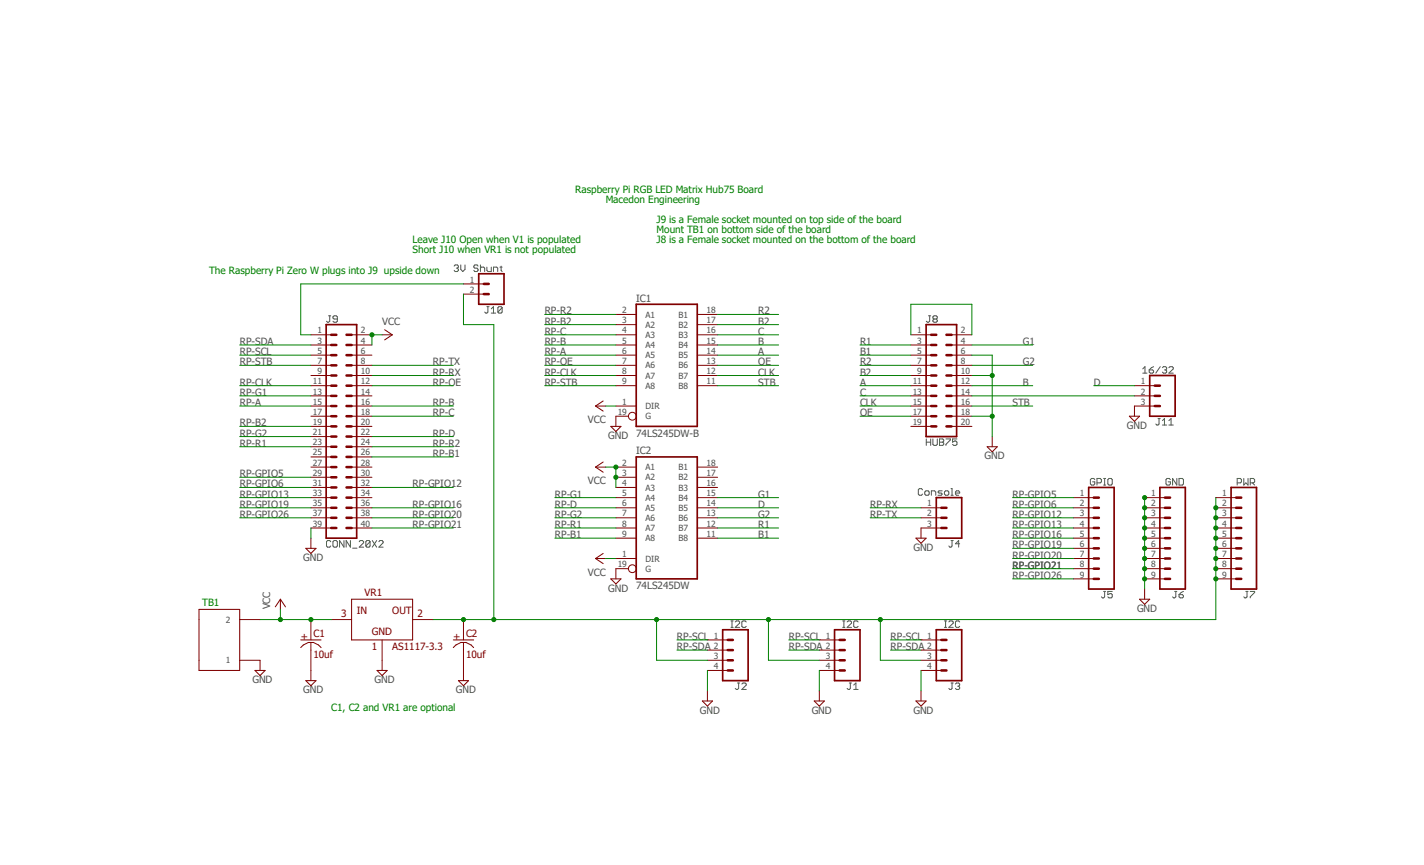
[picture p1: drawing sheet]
<svg xmlns="http://www.w3.org/2000/svg" width="356mm" height="216mm" viewBox="0 0 356 216" stroke-linecap="round" stroke-linejoin="round" font-family="sans-serif">
<path d="M49.6 45.6l264.9 133.1M314.5 45.6l-264.9 133.1" fill="none" stroke="#fff" stroke-width=".25"/>
<g fill="none" stroke="#505050" stroke-width=".25">
<path d="M82 78.8h.6M82.3 78.8v1.4l-.3 .2-.5-.2M84.2 79.6h-.8l-.3-.2v-.3l.3-.3h.5l.3 .3v1.1l-.3 .2h-.5l-.3-.2M113.4 66.4l.3-.3h.5l.3 .3-.3 .5M114 66.9h.2M114.2 66.9l.3 .3-.3 .6h-.5l-.3-.3M115.1 66.1v1.1l.5 .6 .5-.6v-1.1M119.4 66.4l-.3-.3h-.5l-.3 .6 .3 .2h.5l.3 .6-.3 .3h-.5l-.3-.3M120 66.1v1.7M120 66.9l.2-.2h.6l.2 .2v.9M121.6 66.7v.8l.3 .3h.8v-1.1M121.6 76.5h.5"/>
<path d="M121.8 76.5v1.4l-.2 .2-.6-.2M122.7 77.1l.5-.6v1.6M122.7 78.1h1.1M123.2 67.8v-1.1h.8l.3 .2v.9M124.8 66.7h.6M125.1 66.4v1.1l.3 .3M125.4 76.8v1.1l-.3 .2h-.5l-.3-.2M125.4 76.8l-.3-.3h-.5l-.3 .3v1.1M125.4 76.8l-1.1 1.1M231.9 78.8h.5M232.2 78.8v1.4l-.3 .2-.6-.2M233.3 79.6l-.3-.2v-.3l.3-.3h.5l.3 .3v.3l-.3 .2"/>
<path d="M233.3 79.6l-.3 .3v.3l.3 .2h.5l.3-.2-.3-.6M233.3 79.6h.5M285.4 92.1l.5-.6v1.6M285.4 93.1h1M287 92.3h.8l.3 .6-.3 .2h-.5l-.3-.2zM288.1 91.5l-1.1 .8M289.7 91.5l-1.1 1.6M290.3 91.8l.2-.3h.6l.2 .3-.2 .5M290.8 92.3h.3M291.1 92.3l.2 .3-.2 .5h-.6l-.2-.2M291.9 91.8l.3-.3h.5l.3 .3v.3l-1.1 1h1.1M231.3 109.6v1.6"/>
<path d="M231.3 110.4h1.1M232.4 109.6v1.6M233 109.6v1.3l.3 .3h.5l.3-.3v-1.3M234.6 110.4h.8M234.6 109.6h.8l.3 .2-.3 .6 .3 .5-.3 .3h-.8zM236.2 109.6h1.1v.2l-1.1 1.1v.3M239 109.6h-1.1v.8l.5-.3 .6 .3v.5l-.3 .3h-.5l-.3-.3M273.4 119.7l-.3-.3h-.5l-.3 .3v1.1l.3 .3h.5l.3-.3v-.5h-.6M275.6 119.4h.5M275.8 119.4v1.7M276.9 119.4h.6l.2 .3v1.1l-.2 .3h-.6l-.3-.3v-1.1zM289.2 104.5h.5"/>
<path d="M289.4 104.5v1.3l-.2 .3-.6-.3M290.3 106.1h1M290.3 105l.5-.5v1.6M291.9 106.1h1.1M291.9 105l.5-.5v1.6M292.3 119.7l-.3-.3h-.6l-.2 .3v1.1l.2 .3h.6l.3-.3v-.5h-.6M293.9 119.4v1.7l-1.1-1.7v1.7M294.4 119.4h.9l.2 .3v1.1l-.2 .3h-.9zM310.6 119.4v1.7l.5-.6 .6 .6v-1.7M82.6 135.2l-.3-.3h-.5l-.3 .3v1.1l.3 .3h.5l.3-.3M83.4 134.9h.5l.3 .3v1.1l-.3 .3h-.5l-.3-.3v-1.1zM85.9 134.9v1.7l-1.1-1.7v1.7"/>
<path d="M87.5 134.9v1.7l-1.1-1.7v1.7M88.1 136.8h1.1M89.7 135.2l.3-.3h.5l.3 .3v.3l-1.1 1.1h1.1M92.4 135.2l-.2-.3h-.6l-.2 .3v1.1M92.4 135.2v1.1l-.2 .3h-.6l-.2-.3M92.4 135.2l-1 1.1M93 134.9l1.1 1.7M94.1 134.9l-1.1 1.7M94.6 135.2l.3-.3h.5l.3 .3v.3l-1.1 1.1h1.1M230.4 122.3l-.3-.3h-.5l-.3 .3v1l.3 .3h.5l.3-.3M230.9 122.8l.3-.3h.6l.2 .3v.5l-.2 .3h-.6l-.3-.3zM232.6 123.6v-1.1h.8l.3 .3v.8"/>
<path d="M235.3 122.5h-.8l-.3 .3 .3 .3h.5l.3 .2-.3 .3h-.8M235.8 122.8l.3-.3h.6l.2 .3v.5l-.2 .3h-.6l-.3-.3zM237.5 134.9h.5M237.5 122h.2v1.6M237.5 123.6h.5M237.7 134.9v1.4l-.2 .3h-.3l-.3-.3M238.6 123.1h1l-.2-.6h-.6l-.2 .3v.5l.2 .3h.6M239.6 135.7h-1l.8-.8v1.7M273.9 120.5h.8l.3-.2v-.6l-.3-.3h-.8v1.7M275.6 121.1h.5M308.9 120.5h.9l.2-.2v-.6l-.2-.3h-.9v1.7M312.2 120.5h.8l.3-.2v-.6l-.3-.3h-.8v1.7"/>
<path d="M312.8 120.5l.5 .6M182.5 156.6h.6M182.5 155h.6M182.8 155v1.6M183.6 155.2l.3-.2h.5l.3 .2v.3l-1.1 1.1h1.1M186.4 155.2l-.3-.2h-.6l-.2 .2v1.1l.2 .3h.6l.3-.3M210.4 156.6h.6M210.4 155h.6M210.7 155v1.6M211.5 155.2l.3-.2h.5l.3 .2v.3l-1.1 1.1h1.1M214.3 155.2l-.3-.2h-.6l-.2 .2v1.1l.2 .3h.6l.3-.3M235.8 156.6h.6"/>
<path d="M235.8 155h.6M236.1 155v1.6M236.9 155.2l.3-.2h.5l.3 .2v.3l-1.1 1.1h1.1M239.6 155.2l-.2-.2h-.6l-.2 .2v1.1l.2 .3h.6l.2-.3M275.6 147.6h.5M275.8 147.6v1.4l-.2 .2-.6-.2M277.7 147.6h-1.1v.8l.6-.2 .5 .2v.6l-.2 .2h-.6l-.3-.2M293.3 147.6h.6M293.6 147.6v1.4l-.3 .2-.5-.2M294.4 148.4h.9l.2 .6-.2 .2h-.6l-.3-.2zM295.5 147.6l-1.1 .8M311.1 147.6h.6"/>
<path d="M311.4 147.6v1.4l-.3 .2-.5-.2M312.2 147.6h1.1v.3l-1.1 1.1v.2M184.1 170.5h.6M184.4 170.5v1.3l-.3 .3-.5-.3M185.3 170.7l.2-.2h.6l.3 .2v.3l-1.1 1.1h1.1M212.1 170.5h.5M212.3 170.5v1.3l-.2 .3-.6-.3M213.2 172.1h1.1M213.2 171l.5-.5v1.6M237.5 170.5h.5M237.7 170.5v1.3l-.2 .3-.6-.3M238.6 170.7l.2-.2h.6l.2 .2-.2 .6"/>
<path d="M239.1 171.3h.3M239.4 171.3l.2 .2-.2 .6h-.6l-.2-.3"/>
</g>
<g fill="none" stroke="#800000" stroke-width=".64">
<path d="M120.8 73.4h1.2M120.8 70.9h1.2M82.7 98.8h1.3M82.7 96.3h1.3M82.7 93.7h1.3M82.7 91.2h1.3M82.7 88.6h1.3M82.7 86.1h1.3M82.7 83.6h1.3M86.5 98.8h1.3M86.5 96.3h1.3M86.5 93.7h1.3"/>
<path d="M86.5 91.2h1.3M86.5 88.6h1.3M86.5 86.1h1.3M86.5 83.6h1.3M232.5 98.8h1.3M232.5 96.3h1.3M232.5 93.7h1.3M232.5 91.2h1.3M232.5 88.6h1.3M232.5 86.1h1.3M232.5 83.6h1.3M236.3 98.8h1.3"/>
<path d="M236.3 96.3h1.3M236.3 93.7h1.3M236.3 91.2h1.3M236.3 88.6h1.3M236.3 86.1h1.3M236.3 83.6h1.3M288.4 98.8h1.2M288.4 96.3h1.2M82.7 109h1.3M82.7 111.5h1.3M82.7 114h1.3M82.7 103.9h1.3"/>
<path d="M82.7 106.4h1.3M82.7 101.3h1.3M82.7 119.1h1.3M82.7 116.6h1.3M86.5 109h1.3M86.5 111.5h1.3M86.5 114h1.3M86.5 103.9h1.3M86.5 106.4h1.3M86.5 101.3h1.3M86.5 119.1h1.3M86.5 116.6h1.3"/>
<path d="M232.5 103.9h1.3M232.5 106.4h1.3M232.5 101.3h1.3M236.3 103.9h1.3M236.3 106.4h1.3M236.3 101.3h1.3M288.4 101.3h1.2M82.7 126.7h1.3M82.7 129.2h1.3M82.7 131.8h1.3M82.7 121.7h1.3M82.7 124.2h1.3"/>
<path d="M86.5 126.7h1.3M86.5 129.2h1.3M86.5 131.8h1.3M86.5 121.7h1.3M86.5 124.2h1.3M235.1 126.7h1.2M235.1 129.2h1.2M235.1 131.8h1.2M273.1 126.7h1.3M273.1 129.2h1.3M273.1 131.8h1.3M273.1 124.2h1.3"/>
<path d="M273.1 134.3h1.3M273.1 136.9h1.3M273.1 139.4h1.3M290.9 126.7h1.3M290.9 129.2h1.3M290.9 131.8h1.3M290.9 124.2h1.3M290.9 134.3h1.3M290.9 136.9h1.3M290.9 139.4h1.3M308.7 126.7h1.3M308.7 129.2h1.3"/>
<path d="M308.7 131.8h1.3M308.7 124.2h1.3M308.7 134.3h1.3M308.7 136.9h1.3M308.7 139.4h1.3M181.7 159.7h1.3M209.7 159.7h1.2M235.1 159.7h1.2M273.1 141.9h1.3M273.1 144.5h1.3M290.9 141.9h1.3M290.9 144.5h1.3"/>
<path d="M308.7 141.9h1.3M308.7 144.5h1.3M181.7 164.8h1.3M181.7 162.3h1.3M181.7 167.3h1.3M209.7 164.8h1.2M209.7 162.3h1.2M209.7 167.3h1.2M235.1 164.8h1.2M235.1 162.3h1.2M235.1 167.3h1.2"/>
</g>
<g fill="none" stroke="#800000" stroke-width=".42">
<path d="M119.5 68.3h6.4v7.6h-6.4zM158.9 75.9h15.2v30.5h-15.2zM81.4 81h7.7v53.3h-7.7zM231.3 81h7.6v28h-7.6zM287.1 93.7h6.4v10.2h-6.4zM158.9 114h15.2v30.5h-15.2zM233.8 124.2h6.4v10.1h-6.4zM271.9 121.7h6.3v25.3h-6.3zM289.6 121.7h6.4v25.3h-6.4zM307.4 121.7h6.4v25.3h-6.4zM180.5 157.2h6.3v12.7h-6.3zM208.4 157.2h6.4v12.7h-6.4z"/>
<path d="M233.8 157.2h6.4v12.7h-6.4z"/>
</g>
<g fill="none" stroke="#800000" stroke-width=".25">
<path d="M115.7 70.9h5.1M115.7 73.4h5.1M153.8 78.5h5.1M174.1 78.5h5.1M77.6 98.8h5.1M77.6 96.3h5.1M77.6 93.7h5.1M77.6 91.2h5.1M77.6 88.6h5.1M77.6 86.1h5.1M77.6 83.6h5.1M87.8 98.8h5.1"/>
<path d="M87.8 96.3h5.1M87.8 93.7h5.1M87.8 91.2h5.1M87.8 88.6h5.1M87.8 86.1h5.1M87.8 83.6h5.1M95.4 83.6h2.6M96.1 82.3l1.9 1.3M98 83.6l-1.9 1.2M153.8 96.3h5.1M153.8 93.7h5.1M153.8 91.2h5.1"/>
<path d="M153.8 88.6h5.1M153.8 86.1h5.1M153.8 83.6h5.1M153.8 81h5.1M174.1 96.3h5.1M174.1 93.7h5.1M174.1 91.2h5.1M174.1 88.6h5.1M174.1 86.1h5.1M174.1 83.6h5.1M174.1 81h5.1M227.5 98.8h5"/>
<path d="M227.5 96.3h5M227.5 93.7h5M227.5 91.2h5M227.5 88.6h5M227.5 86.1h5M227.5 83.6h5M237.6 98.8h5.1M237.6 96.3h5.1M237.6 93.7h5.1M237.6 91.2h5.1M237.6 88.6h5.1M237.6 86.1h5.1"/>
<path d="M237.6 83.6h5.1M283.3 98.8h5.1M283.3 96.3h5.1M77.6 114h5.1M77.6 111.5h5.1M77.6 109h5.1M77.6 106.4h5.1M77.6 103.9h5.1M77.6 101.3h5.1M77.6 116.6h5.1M77.6 119.1h5.1M87.8 114h5.1"/>
<path d="M87.8 111.5h5.1M87.8 109h5.1M87.8 106.4h5.1M87.8 103.9h5.1M87.8 101.3h5.1M87.8 116.6h5.1M87.8 119.1h5.1M148.7 101.3h2.6M148.7 116.6h2.6M148.7 101.3l1.9 1.3M148.7 116.6l1.9 1.3M150.6 100.1l-1.9 1.2"/>
<path d="M150.6 115.3l-1.9 1.3M152.5 106.4h2.6l-1.3 1.3zM153.8 101.3h5.1M153.8 116.6h5.1M153.8 119.1h5.1M156.9 103.9h-3.1v2.5M174.1 116.6h5.1M174.1 119.1h5.1M227.5 106.4h5M227.5 103.9h5M227.5 101.3h5M237.6 106.4h5.1"/>
<path d="M237.6 103.9h5.1M237.6 101.3h5.1M246.5 111.5h2.5l-1.2 1.3zM247.8 109v2.5M282 103.9h2.6l-1.3 1.3zM288.4 101.3h-5.1v2.6M76.4 136.9h2.5l-1.3 1.2zM77.6 121.7h5.1M77.6 124.2h5.1M77.6 126.7h5.1M77.6 129.2h5.1M77.6 131.8h5.1"/>
<path d="M77.6 134.3v2.6M87.8 121.7h5.1M87.8 124.2h5.1M87.8 126.7h5.1M87.8 129.2h5.1M87.8 131.8h5.1M148.7 139.4h2.6M148.7 139.4l1.9 1.3M150.6 138.1l-1.9 1.3M153.8 121.7h5.1M153.8 124.2h5.1M153.8 126.7h5.1"/>
<path d="M153.8 129.2h5.1M153.8 131.8h5.1M153.8 134.3h5.1M153.8 139.4h5.1M174.1 121.7h5.1M174.1 124.2h5.1M174.1 126.7h5.1M174.1 129.2h5.1M174.1 131.8h5.1M174.1 134.3h5.1M228.7 134.3h2.6l-1.3 1.3zM230 126.7h5.1"/>
<path d="M230 129.2h5.1M235.1 131.8h-5.1v2.5M268.1 124.2h5M268.1 126.7h5M268.1 129.2h5M268.1 131.8h5M268.1 134.3h5M268.1 139.4h5M268.1 136.9h5M285.8 124.2h5.1M285.8 126.7h5.1M285.8 129.2h5.1"/>
<path d="M285.8 131.8h5.1M285.8 134.3h5.1M285.8 139.4h5.1M285.8 136.9h5.1M303.6 124.2h5.1M303.6 126.7h5.1M303.6 129.2h5.1M303.6 131.8h5.1M303.6 134.3h5.1M303.6 139.4h5.1M303.6 136.9h5.1M49.7 152.1h10.2v15.2h-10.2z"/>
<path d="M59.9 154.6h5M70 149.6l1.3 1.9M70 149.6l-1.3 1.9M70 149.6v2.5M75.1 159.7h5.1M77.6 154.6v5.1M82.7 154.6h5.1M87.8 149.6h15.2v10.1h-15.2zM95.4 159.7v7.6M103 154.6h5.1M113.2 159.7h5.1M115.7 154.6v5.1"/>
<path d="M152.5 144.5h2.6l-1.3 1.3zM156.9 141.9h-3.1v2.6M176.7 159.7h5M204.6 159.7h5.1M230 159.7h5.1M268.1 144.5h5M268.1 141.9h5M284.6 149.6h2.5l-1.3 1.2zM285.8 144.5h5.1M285.8 141.9h5.1M285.8 147v2.6M303.6 144.5h5.1"/>
<path d="M303.6 141.9h5.1M59.9 164.8h5v2.5M63.7 167.3h2.5l-1.3 1.3zM75.1 161.6a3.1 3.1 0 0 1 5.1 0M76.4 169.9h2.5l-1.3 1.3zM77.6 160.4v9.5M94.1 167.3h2.6l-1.3 1.3zM113.2 161.6a3.1 3.1 0 0 1 5.1 0M114.5 169.9h2.5l-1.3 1.3zM115.7 160.4v9.5M175.4 175h2.5l-1.2 1.2zM176.7 164.8h5"/>
<path d="M176.7 167.3h5M176.7 162.3h5M176.7 172.4v2.6M203.3 175h2.6l-1.3 1.2zM204.6 164.8h5.1M204.6 167.3h5.1M204.6 162.3h5.1M204.6 172.4v2.6M228.7 175h2.6l-1.3 1.2zM230 164.8h5.1M230 167.3h5.1M230 162.3h5.1"/>
<path d="M230 172.4v2.6"/>
<circle cx="157.9" cy="103.9" r=".98"/>
<circle cx="157.9" cy="141.9" r=".98"/>
</g>
<g fill="none" stroke="#008000" stroke-width=".25">
<path d="M179.2 78.5h15.2M179.2 86.1h15.2M179.2 88.6h15.2M179.2 91.2h15.2M179.2 93.7h15.2M179.2 81h15.2M179.2 96.3h15.2M179.2 83.6h15.2M214.8 86.1h12.7M214.8 88.6h12.7M214.8 91.2h12.7M214.8 93.7h12.7"/>
<path d="M214.8 96.3h12.7M214.8 98.8h12.7M242.7 86.1h15.2M242.7 88.6h5.1v20.4M242.7 91.2h15.2M242.7 93.7h5.1M242.7 96.3h15.2M273.1 96.3h10.2M214.8 103.9h12.7M214.8 101.3h12.7M242.7 103.9h5.1M242.7 101.3h15.2"/>
<path d="M179.2 131.8h15.2M179.2 134.3h15.2M179.2 124.2h15.2M179.2 129.2h15.2M179.2 126.7h15.2"/>
</g>
<circle cx="247.8" cy="93.7" r=".51" fill="#008000"/>
<circle cx="247.8" cy="93.7" r=".51" fill="none" stroke="#008000" stroke-width=".25"/>
<circle cx="247.8" cy="103.9" r=".51" fill="#008000"/>
<g fill="none" stroke="#008000" stroke-width=".25">
<path d="M285.8 124.2v2.5M230 167.3v5.1"/>
<circle cx="247.8" cy="103.9" r=".51"/>
</g>
<circle cx="285.8" cy="144.5" r=".51" fill="#008000"/>
<g fill="none" stroke="#008000" stroke-width=".25">
<path d="M285.8 126.7v20.3"/>
<circle cx="285.8" cy="144.5" r=".51"/>
</g>
<circle cx="285.8" cy="141.9" r=".51" fill="#008000"/>
<circle cx="285.8" cy="141.9" r=".51" fill="none" stroke="#008000" stroke-width=".25"/>
<circle cx="285.8" cy="139.4" r=".51" fill="#008000"/>
<circle cx="285.8" cy="139.4" r=".51" fill="none" stroke="#008000" stroke-width=".25"/>
<circle cx="285.8" cy="136.9" r=".51" fill="#008000"/>
<circle cx="285.8" cy="136.9" r=".51" fill="none" stroke="#008000" stroke-width=".25"/>
<circle cx="285.8" cy="134.3" r=".51" fill="#008000"/>
<circle cx="285.8" cy="134.3" r=".51" fill="none" stroke="#008000" stroke-width=".25"/>
<circle cx="285.8" cy="131.8" r=".51" fill="#008000"/>
<circle cx="285.8" cy="131.8" r=".51" fill="none" stroke="#008000" stroke-width=".25"/>
<circle cx="285.8" cy="129.2" r=".51" fill="#008000"/>
<circle cx="285.8" cy="129.2" r=".51" fill="none" stroke="#008000" stroke-width=".25"/>
<circle cx="285.8" cy="126.7" r=".51" fill="#008000"/>
<circle cx="285.8" cy="126.7" r=".51" fill="none" stroke="#008000" stroke-width=".25"/>
<circle cx="285.8" cy="124.2" r=".51" fill="#008000"/>
<g fill="none" stroke="#008000" stroke-width=".25">
<path d="M95.4 83.6h-2.5v2.5M77.6 131.8v2.5M176.7 167.3v5.1M204.6 167.3v5.1"/>
<circle cx="285.8" cy="124.2" r=".51"/>
</g>
<circle cx="92.9" cy="83.6" r=".51" fill="#008000"/>
<g fill="none" stroke="#008000" stroke-width=".25">
<path d="M70 152.1v2.5h7.6"/>
<circle cx="92.9" cy="83.6" r=".51"/>
</g>
<circle cx="77.6" cy="154.6" r=".51" fill="#008000"/>
<g fill="none" stroke="#008000" stroke-width=".25">
<path d="M64.9 154.6h5.1M77.6 154.6h5.1"/>
<circle cx="77.6" cy="154.6" r=".51"/>
</g>
<circle cx="70" cy="154.6" r=".51" fill="#008000"/>
<g fill="none" stroke="#008000" stroke-width=".25">
<path d="M151.3 101.3h2.5M151.3 116.6h2.5v5.1M151.3 139.4h2.5"/>
<circle cx="70" cy="154.6" r=".51"/>
</g>
<circle cx="153.8" cy="119.1" r=".51" fill="#008000"/>
<circle cx="153.8" cy="119.1" r=".51" fill="none" stroke="#008000" stroke-width=".25"/>
<circle cx="153.8" cy="116.6" r=".51" fill="#008000"/>
<g fill="none" stroke="#008000" stroke-width=".25">
<path d="M115.7 70.9h-40.6v12.7h2.5M136 78.5h17.8M59.9 91.2h17.7M59.9 86.1h17.7M59.9 88.6h17.7M59.9 96.3h17.7M59.9 98.8h17.7M92.9 91.2h20.3M92.9 93.7h20.3M92.9 96.3h20.3M136 91.2h17.8M136 93.7h17.8"/>
<path d="M136 86.1h17.8M136 88.6h17.8M136 96.3h17.8M136 81h17.8M136 83.6h17.8M227.5 83.6v-7.7h15.2v7.7M242.7 98.8h40.6M59.9 101.3h17.7M59.9 106.4h17.7M59.9 109h17.7M59.9 119.1h17.7M59.9 111.5h17.7"/>
<path d="M92.9 101.3h20.3M92.9 109h20.3M92.9 111.5h20.3M92.9 114h20.3M92.9 103.9h20.3M59.9 129.2h17.7M59.9 126.7h17.7M59.9 121.7h17.7M59.9 124.2h17.7M92.9 129.2h20.3M92.9 126.7h20.3M92.9 121.7h20.3"/>
<path d="M92.9 131.8h20.3M138.6 129.2h15.2M138.6 126.7h15.2M138.6 134.3h15.2M138.6 131.8h15.2M138.6 124.2h15.2M217.3 129.2h12.7M217.3 126.7h12.7M252.9 129.2h15.2M252.9 126.7h15.2M252.9 134.3h15.2M252.9 139.4h15.2"/>
<path d="M252.9 131.8h15.2M252.9 124.2h15.2M252.9 136.9h15.2M108.1 154.6h7.6M169 159.7h7.7M197 159.7h7.6M222.4 159.7h7.6M252.9 141.9h15.2M252.9 144.5h15.2M169 162.3h7.7M197 162.3h7.6M222.4 162.3h7.6"/>
<circle cx="153.8" cy="116.6" r=".51"/>
</g>
<circle cx="115.7" cy="154.6" r=".51" fill="#008000"/>
<g fill="none" stroke="#008000" stroke-width=".25">
<path d="M115.7 73.4v7.6h7.6v73.6M303.6 124.2v30.4M115.7 154.6h104.1v10.2h10.2M164 154.6v10.2h12.7M191.9 154.6v10.2h12.7"/>
<circle cx="115.7" cy="154.6" r=".51"/>
</g>
<circle cx="303.6" cy="126.7" r=".51" fill="#008000"/>
<circle cx="303.6" cy="126.7" r=".51" fill="none" stroke="#008000" stroke-width=".25"/>
<circle cx="303.6" cy="129.2" r=".51" fill="#008000"/>
<circle cx="303.6" cy="129.2" r=".51" fill="none" stroke="#008000" stroke-width=".25"/>
<circle cx="303.6" cy="131.8" r=".51" fill="#008000"/>
<circle cx="303.6" cy="131.8" r=".51" fill="none" stroke="#008000" stroke-width=".25"/>
<circle cx="303.6" cy="134.3" r=".51" fill="#008000"/>
<circle cx="303.6" cy="134.3" r=".51" fill="none" stroke="#008000" stroke-width=".25"/>
<circle cx="303.6" cy="136.9" r=".51" fill="#008000"/>
<circle cx="303.6" cy="136.9" r=".51" fill="none" stroke="#008000" stroke-width=".25"/>
<circle cx="303.6" cy="139.4" r=".51" fill="#008000"/>
<circle cx="303.6" cy="139.4" r=".51" fill="none" stroke="#008000" stroke-width=".25"/>
<circle cx="303.6" cy="141.9" r=".51" fill="#008000"/>
<circle cx="303.6" cy="141.9" r=".51" fill="none" stroke="#008000" stroke-width=".25"/>
<circle cx="303.6" cy="144.5" r=".51" fill="#008000"/>
<g fill="none" stroke="#008000" stroke-width=".25">
<path d="M219.8 154.6h83.8"/>
<circle cx="303.6" cy="144.5" r=".51"/>
</g>
<circle cx="123.3" cy="154.6" r=".51" fill="#008000"/>
<circle cx="123.3" cy="154.6" r=".51" fill="none" stroke="#008000" stroke-width=".25"/>
<circle cx="164" cy="154.6" r=".51" fill="#008000"/>
<circle cx="164" cy="154.6" r=".51" fill="none" stroke="#008000" stroke-width=".25"/>
<circle cx="191.9" cy="154.6" r=".51" fill="#008000"/>
<circle cx="191.9" cy="154.6" r=".51" fill="none" stroke="#008000" stroke-width=".25"/>
<circle cx="219.8" cy="154.6" r=".51" fill="#008000"/>
<circle cx="219.8" cy="154.6" r=".51" fill="none" stroke="#008000" stroke-width=".25"/>
<g font-size="2.5" fill="#008000">
<text x="143.6" y="48">Raspberry Pi RGB LED Matrix Hub75 Board</text>
<text x="151.3" y="50.6">Macedon Engineering</text>
<text x="164" y="58.2">Mount TB1 on bottom side of the board</text>
<text x="164" y="55.7">J9 is a Female socket mounted on top side of the board</text>
<text x="103" y="63.2">Short J10 when VR1 is not populated</text>
<text x="103" y="60.7">Leave J10 Open when V1 is populated</text>
<text x="164" y="60.7">J8 is a Female socket mounted on the bottom of the board</text>
<text x="52.2" y="68.3">The Raspberry Pi Zero W plugs into J9 upside down</text>
<text x="50.5" y="151.3">TB1</text>
<text x="82.7" y="177.5">C1, C2 and VR1 are optional</text>
</g>
<g font-size="2.5" fill="#505050">
<text x="158.9" y="75.3">IC1</text>
<text x="95.4" y="81">VCC</text>
<text x="136" y="81">RP-B2</text>
<text x="136" y="78.5">RP-R2</text>
<text x="136" y="83.6">RP-C</text>
<text x="189.4" y="78.5">R2</text>
<text x="189.4" y="81">B2</text>
<text x="189.4" y="83.6">C</text>
<text x="59.9" y="86.1">RP-SDA</text>
<text x="59.9" y="88.6">RP-SCL</text>
<text x="136" y="88.6">RP-A</text>
<text x="136" y="86.1">RP-B</text>
<text x="189.4" y="88.6">A</text>
<text x="189.4" y="86.1">B</text>
<text x="214.8" y="86.1">R1</text>
<text x="214.8" y="88.6">B1</text>
<text x="255.4" y="86.1">G1</text>
<text x="59.9" y="91.2">RP-STB</text>
<text x="108.1" y="91.2">RP-TX</text>
<text x="108.1" y="93.7">RP-RX</text>
<text x="136" y="93.7">RP-CLK</text>
<text x="136" y="91.2">RP-OE</text>
<text x="189.4" y="91.2">OE</text>
<text x="189.4" y="93.7">CLK</text>
<text x="214.8" y="91.2">R2</text>
<text x="214.8" y="93.7">B2</text>
<text x="255.4" y="91.2">G2</text>
<text x="59.9" y="96.3">RP-CLK</text>
<text x="59.9" y="98.8">RP-G1</text>
<text x="59.9" y="101.3">RP-A</text>
<text x="108.1" y="101.3">RP-B</text>
<text x="108.1" y="96.3">RP-OE</text>
<text x="136" y="96.3">RP-STB</text>
<text x="189.4" y="96.3">STB</text>
<text x="214.8" y="96.3">A</text>
<text x="214.8" y="101.3">CLK</text>
<text x="214.8" y="98.8">C</text>
<text x="252.9" y="101.3">STB</text>
<text x="255.4" y="96.3">B</text>
<text x="273.1" y="96.3">D</text>
<text x="59.9" y="106.4">RP-B2</text>
<text x="108.1" y="103.9">RP-C</text>
<text x="146.8" y="105.7">VCC</text>
<text x="214.8" y="103.9">OE</text>
<text x="281.4" y="107.1">GND</text>
<text x="59.9" y="109">RP-G2</text>
<text x="59.9" y="111.5">RP-R1</text>
<text x="108.1" y="111.5">RP-R2</text>
<text x="108.1" y="109">RP-D</text>
<text x="151.9" y="109.6">GND</text>
<text x="158.9" y="109">74LS245DW-B</text>
<text x="158.9" y="113.4">IC2</text>
<text x="59.9" y="119.1">RP-GPIO5</text>
<text x="108.1" y="114">RP-B1</text>
<text x="245.9" y="114.7">GND</text>
<text x="59.9" y="121.7">RP-GPIO6</text>
<text x="59.9" y="124.2">RP-GPIO13</text>
<text x="103" y="121.7">RP-GPIO12</text>
<text x="138.6" y="124.2">RP-G1</text>
<text x="146.8" y="120.9">VCC</text>
<text x="189.4" y="124.2">G1</text>
<text x="252.9" y="124.2">RP-GPIO5</text>
<text x="59.9" y="126.7">RP-GPIO19</text>
<text x="59.9" y="129.3">RP-GPIO26</text>
<text x="103" y="126.7">RP-GPIO16</text>
<text x="103" y="129.3">RP-GPIO20</text>
<text x="103" y="131.8">RP-GPIO21</text>
<text x="138.6" y="129.3">RP-G2</text>
<text x="138.6" y="131.8">RP-R1</text>
<text x="138.6" y="126.7">RP-D</text>
<text x="189.4" y="131.8">R1</text>
<text x="189.4" y="129.3">G2</text>
<text x="189.4" y="126.7">D</text>
<text x="217.3" y="129.3">RP-TX</text>
<text x="217.3" y="126.7">RP-RX</text>
<text x="252.9" y="129.3">RP-GPIO12</text>
<text x="252.9" y="126.7">RP-GPIO6</text>
<text x="252.9" y="131.8">RP-GPIO13</text>
<text x="138.6" y="134.3">RP-B1</text>
<text x="189.4" y="134.3">B1</text>
<text x="228.1" y="137.5">GND</text>
<text x="252.9" y="134.3">RP-GPIO16</text>
<text x="252.9" y="136.9">RP-GPIO19</text>
<text x="75.7" y="140">GND</text>
<text x="146.8" y="143.7">VCC</text>
<text x="252.9" y="139.4">RP-GPIO20</text>
<text x="252.9" y="141.9">RP-GPIO21</text>
<text x="151.9" y="147.7">GND</text>
<text x="158.9" y="147">74LS245DW</text>
<text x="252.9" y="144.5">RP-GPIO26</text>
<text x="67.5" y="152.1" transform="rotate(-90 67.5 152.1)">VCC</text>
<text x="283.9" y="152.7">GND</text>
<text x="169" y="159.7">RP-SCL</text>
<text x="197" y="159.7">RP-SCL</text>
<text x="222.4" y="159.7">RP-SCL</text>
<text x="169" y="162.3">RP-SDA</text>
<text x="197" y="162.3">RP-SDA</text>
<text x="222.4" y="162.3">RP-SDA</text>
<text x="63" y="170.5">GND</text>
<text x="75.7" y="173.1">GND</text>
<text x="93.5" y="170.5">GND</text>
<text x="113.8" y="173.1">GND</text>
<text x="174.8" y="178.1">GND</text>
<text x="202.7" y="178.1">GND</text>
<text x="228.1" y="178.1">GND</text>
</g>
<g font-size="2.5" fill="#800000">
<text x="91" y="148.8">VR1</text>
<text x="85.2" y="153.9">3</text>
<text x="89.1" y="153.4">IN</text>
<text x="98" y="153.4">OUT</text>
<text x="104.2" y="153.9">2</text>
<text x="75.1" y="159.7">+</text>
<text x="78.3" y="159.1">C1</text>
<text x="92.9" y="158.5">GND</text>
<text x="113.2" y="159.7">+</text>
<text x="116.4" y="159.1">C2</text>
<text x="78.3" y="164.2">10uf</text>
<text x="92.9" y="162.3">1</text>
<text x="98" y="162.3">AS1117-3.3</text>
<text x="116.4" y="164.2">10uf</text>
</g>
<g font-size="2.1" fill="#505050">
<text x="117.3" y="70.5">1</text>
<text x="117.3" y="73.1">2</text>
<text x="79.2" y="83.2">1</text>
<text x="90.1" y="83.2">2</text>
<text x="155.4" y="78.1">2</text>
<text x="155.4" y="80.7">3</text>
<text x="155.4" y="83.2">4</text>
<text x="161.2" y="79.2">A1</text>
<text x="161.2" y="81.8">A2</text>
<text x="169.4" y="81.8">B2</text>
<text x="169.4" y="79.2">B1</text>
<text x="176.4" y="83.2">16</text>
<text x="176.4" y="80.7">17</text>
<text x="176.4" y="78.1">18</text>
<text x="229.1" y="83.2">1</text>
<text x="239.9" y="83.2">2</text>
<text x="79.2" y="85.8">3</text>
<text x="79.2" y="88.3">5</text>
<text x="90.1" y="88.3">6</text>
<text x="90.1" y="85.8">4</text>
<text x="155.4" y="85.8">5</text>
<text x="155.4" y="88.3">6</text>
<text x="161.2" y="84.3">A3</text>
<text x="161.2" y="86.9">A4</text>
<text x="161.2" y="89.4">A5</text>
<text x="169.4" y="89.4">B5</text>
<text x="169.4" y="86.9">B4</text>
<text x="169.4" y="84.3">B3</text>
<text x="176.4" y="88.3">14</text>
<text x="176.4" y="85.8">15</text>
<text x="229.1" y="85.8">3</text>
<text x="229.1" y="88.3">5</text>
<text x="239.9" y="85.8">4</text>
<text x="239.9" y="88.3">6</text>
<text x="78.1" y="95.9">11</text>
<text x="79.2" y="90.8">7</text>
<text x="79.2" y="93.4">9</text>
<text x="90.1" y="95.9">12</text>
<text x="90.1" y="93.4">10</text>
<text x="90.1" y="90.8">8</text>
<text x="155.4" y="90.8">7</text>
<text x="155.4" y="93.4">8</text>
<text x="155.4" y="95.9">9</text>
<text x="161.2" y="91.9">A6</text>
<text x="161.2" y="94.5">A7</text>
<text x="169.4" y="94.5">B7</text>
<text x="169.4" y="91.9">B6</text>
<text x="176.4" y="95.9">11</text>
<text x="176.4" y="93.4">12</text>
<text x="176.4" y="90.8">13</text>
<text x="227.9" y="95.9">11</text>
<text x="229.1" y="90.8">7</text>
<text x="229.1" y="93.4">9</text>
<text x="239.9" y="95.9">12</text>
<text x="239.9" y="90.8">8</text>
<text x="239.9" y="93.4">10</text>
<text x="284.9" y="95.9">1</text>
<text x="78.1" y="98.5">13</text>
<text x="78.1" y="101">15</text>
<text x="90.1" y="101">16</text>
<text x="90.1" y="98.5">14</text>
<text x="155.4" y="101">1</text>
<text x="161.2" y="97">A8</text>
<text x="169.4" y="97">B8</text>
<text x="227.9" y="98.5">13</text>
<text x="227.9" y="101">15</text>
<text x="239.9" y="98.5">14</text>
<text x="239.9" y="101">16</text>
<text x="284.9" y="98.5">2</text>
<text x="284.9" y="101">3</text>
<text x="78.1" y="103.5">17</text>
<text x="78.1" y="106">19</text>
<text x="90.1" y="106">20</text>
<text x="90.1" y="103.5">18</text>
<text x="154.3" y="103.5">19</text>
<text x="161.2" y="102.1">DIR</text>
<text x="161.2" y="104.6">G</text>
<text x="227.9" y="103.5">17</text>
<text x="227.9" y="106">19</text>
<text x="239.9" y="103.5">18</text>
<text x="239.9" y="106">20</text>
<text x="78.1" y="108.6">21</text>
<text x="78.1" y="111.1">23</text>
<text x="78.1" y="113.7">25</text>
<text x="90.1" y="113.7">26</text>
<text x="90.1" y="111.1">24</text>
<text x="90.1" y="108.6">22</text>
<text x="78.1" y="116.2">27</text>
<text x="78.1" y="118.7">29</text>
<text x="90.1" y="116.2">28</text>
<text x="90.1" y="118.7">30</text>
<text x="155.4" y="116.2">2</text>
<text x="155.4" y="118.7">3</text>
<text x="161.2" y="117.3">A1</text>
<text x="161.2" y="119.9">A2</text>
<text x="169.4" y="119.9">B2</text>
<text x="169.4" y="117.3">B1</text>
<text x="176.4" y="118.7">17</text>
<text x="176.4" y="116.2">18</text>
<text x="78.1" y="121.3">31</text>
<text x="78.1" y="123.8">33</text>
<text x="90.1" y="121.3">32</text>
<text x="90.1" y="123.8">34</text>
<text x="155.4" y="121.3">4</text>
<text x="155.4" y="123.8">5</text>
<text x="161.2" y="122.4">A3</text>
<text x="161.2" y="125">A4</text>
<text x="169.4" y="125">B4</text>
<text x="169.4" y="122.4">B3</text>
<text x="176.4" y="123.8">15</text>
<text x="176.4" y="121.3">16</text>
<text x="269.7" y="123.8">1</text>
<text x="287.4" y="123.8">1</text>
<text x="305.2" y="123.8">1</text>
<text x="78.1" y="126.4">35</text>
<text x="78.1" y="128.9">37</text>
<text x="78.1" y="131.4">39</text>
<text x="90.1" y="126.4">36</text>
<text x="90.1" y="128.9">38</text>
<text x="90.1" y="131.4">40</text>
<text x="155.4" y="126.4">6</text>
<text x="155.4" y="128.9">7</text>
<text x="155.4" y="131.4">8</text>
<text x="161.2" y="127.5">A5</text>
<text x="161.2" y="130">A6</text>
<text x="169.4" y="130">B6</text>
<text x="169.4" y="127.5">B5</text>
<text x="176.4" y="131.4">12</text>
<text x="176.4" y="128.9">13</text>
<text x="176.4" y="126.4">14</text>
<text x="231.6" y="126.4">1</text>
<text x="231.6" y="128.9">2</text>
<text x="231.6" y="131.4">3</text>
<text x="269.7" y="126.4">2</text>
<text x="269.7" y="128.9">3</text>
<text x="269.7" y="131.4">4</text>
<text x="287.4" y="126.4">2</text>
<text x="287.4" y="128.9">3</text>
<text x="287.4" y="131.4">4</text>
<text x="305.2" y="126.4">2</text>
<text x="305.2" y="128.9">3</text>
<text x="305.2" y="131.4">4</text>
<text x="155.4" y="134">9</text>
<text x="161.2" y="132.5">A7</text>
<text x="161.2" y="135.1">A8</text>
<text x="169.4" y="135.1">B8</text>
<text x="169.4" y="132.5">B7</text>
<text x="176.4" y="134">11</text>
<text x="269.7" y="134">5</text>
<text x="269.7" y="136.5">6</text>
<text x="287.4" y="134">5</text>
<text x="287.4" y="136.5">6</text>
<text x="305.2" y="134">5</text>
<text x="305.2" y="136.5">6</text>
<text x="154.3" y="141.6">19</text>
<text x="155.4" y="139.1">1</text>
<text x="161.2" y="140.2">DIR</text>
<text x="161.2" y="142.7">G</text>
<text x="269.7" y="139.1">7</text>
<text x="269.7" y="141.6">8</text>
<text x="287.4" y="139.1">7</text>
<text x="287.4" y="141.6">8</text>
<text x="305.2" y="139.1">7</text>
<text x="305.2" y="141.6">8</text>
<text x="269.7" y="144.1">9</text>
<text x="287.4" y="144.1">9</text>
<text x="305.2" y="144.1">9</text>
<text x="56.4" y="155.4">2</text>
<text x="178.3" y="159.4">1</text>
<text x="178.3" y="161.9">2</text>
<text x="206.2" y="159.4">1</text>
<text x="206.2" y="161.9">2</text>
<text x="231.6" y="159.4">1</text>
<text x="231.6" y="161.9">2</text>
<text x="56.4" y="165.6">1</text>
<text x="178.3" y="164.5">3</text>
<text x="178.3" y="167">4</text>
<text x="206.2" y="164.5">3</text>
<text x="206.2" y="167">4</text>
<text x="231.6" y="164.5">3</text>
<text x="231.6" y="167">4</text>
</g>
</svg>
